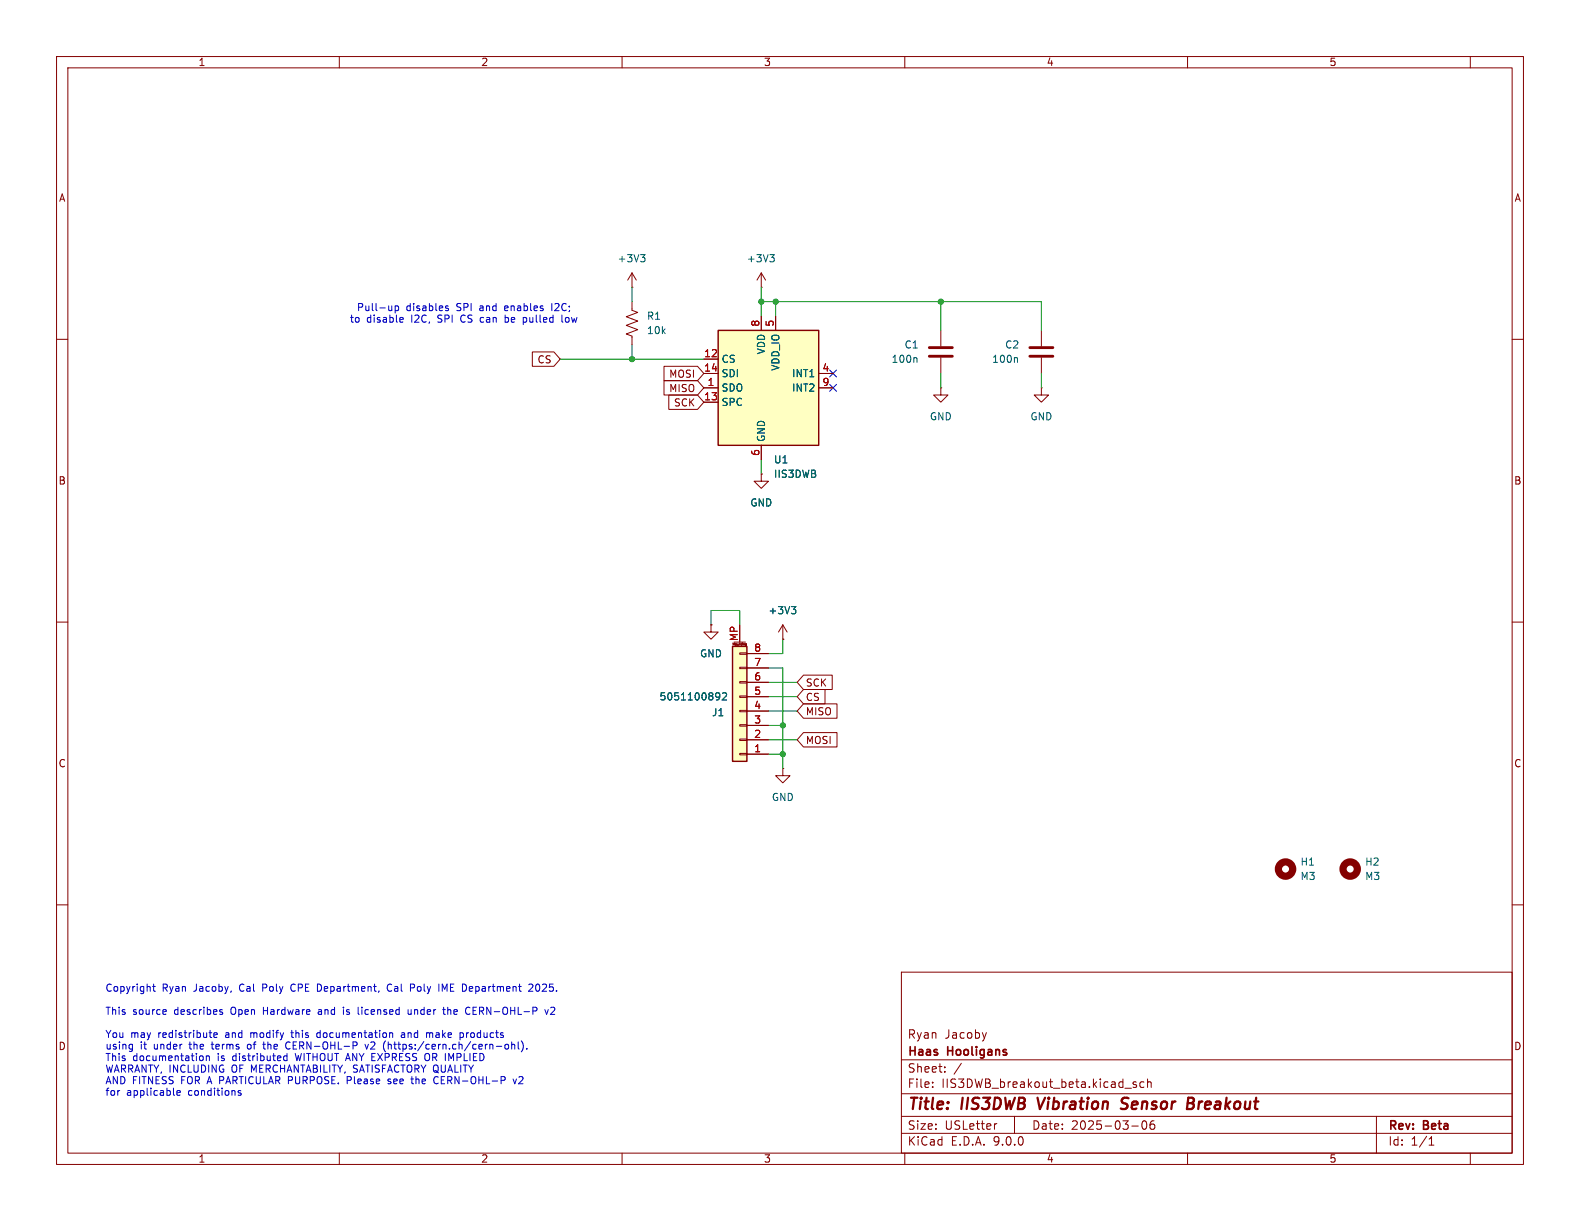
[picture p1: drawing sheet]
<svg xmlns="http://www.w3.org/2000/svg" width="279mm" height="216mm" viewBox="0 0 279 216" stroke-linecap="round" stroke-linejoin="round" font-family="sans-serif">
<g fill="none" stroke="#840000" stroke-width=".18">
<path d="M10 10h259.4v195.9h-259.4zM12 12h255.4v191.9h-255.4zM60 10v2M110 10v2M160 10v2M210 10v2M260 10v2M166.4 58.4v2.8M184.1 58.4v2.8M10 60h2M166.4 68.6v1.3h1.2l-1.2 1.2-1.3-1.2h1.3M166.4 68.6h.1"/>
<path d="M166.4 63.2v2.8M184.1 68.6v1.3h1.3l-1.3 1.2-1.2-1.2h1.2M184.1 68.6h.1M184.1 63.2v2.8M267.4 60h2M10 110h2M125.7 110.5v1.3h-1.2l1.2 1.2 1.3-1.2h-1.3M125.7 110.5h.1M138.4 113h.1M138.4 110.5l-.7 1.3M138.4 110.5l.8 1.3M138.4 110.5v2.5"/>
<path d="M267.4 110h2M138.4 135.9v1.3h1.3l-1.3 1.2-1.2-1.2h1.2M138.4 135.9h.1M10 160h2M159.4 171.9h108v32h-108zM267.4 160h2M159.4 197.4h108M159.4 193.4h108M159.4 187.4h108M164.9 192.1v.2M164.9 191.4v.1M167.1 189.4v.2"/>
<path d="M167.1 188.7v.1M170 188l-1.3 1.9M174.4 182.6l-.3 1M176.3 198.7l-.3 .1M179.4 197.4v3M198.9 192.4h1.2M200.1 199.1h1.2M200.9 191.4l-.3-.1-.2 .2v.2l.5 .2v.3h-.5M202.1 198.3l.2-.1a.81 .81 0 0 1 .6 .6 .81 .81 0 0 1-.3 .8l-.2 .1a.81 .81 0 0 1-.3-1.4zM202.3 191.4l-.4-.1-.3 .3v.4l.1 .2h.6M202.9 191.4l.2-.1 .4 .1 .1 .9M202.9 190.8v1.5"/>
<path d="M204.1 198.2a.59 .59 0 0 0-.7 .6v.6l.1 .2 .4 .1 .2-.2 .1-.5-.1-.2h-.5l-.2 .2M243.4 197.4v6.5M60 203.9v2M110 203.9v2M159.4 200.4h108M160 203.9v2M210 203.9v2M252.7 202.5h.9M252.7 201.4l.4-.4v1.5M260 203.9v2"/>
</g>
<path d="M183.5 194.1l.4 2M199.2 195.9a.85 .85 0 0 1-1 .1M199.3 194.1l-.7 .1a.46 .46 0 0 0-.2 .5 .46 .46 0 0 0 .3 .4l.5 .1M210 195.1h.7M210.1 194.1h.7a.49 .49 0 0 1 .3 .5 .49 .49 0 0 1-.4 .5M210.7 195.1l.3 .1a.58 .58 0 0 1-.3 .9h-.8" fill="none" stroke="#840000" stroke-width=".4"/>
<g fill="none" stroke="#840000" stroke-width="1.3">
<circle cx="227.3" cy="153.7" r="1.27"/>
<circle cx="238.8" cy="153.7" r="1.27"/>
</g>
<path d="M164.3 61.5h4.1M164.3 63h4.1M182.1 61.5h4.1M182.1 63h4.1" fill="none" stroke="#840000" stroke-width=".51"/>
<path d="M162 63.2l.1 .2v.7M179.7 63.2l.2 .2v.7M139.9 107.3h.8l-.4 .4M140.5 107.7l.2 .3v.3l-.2 .2" fill="none" stroke="#006464" stroke-width=".18"/>
<path d="M129.5 114.3h2.6v20.3h-2.6z" fill="#ffffc2"/>
<path d="M129.5 114.3h2.6v20.3h-2.6z" fill="none" stroke="#840000" stroke-width=".25"/>
<g fill="none" stroke="#840000" stroke-width=".18">
<path d="M111.8 50.8h.1M111.8 53.3v1.6l1 .3-2.1 .8 2.1 .8-2.1 .7 2.1 .8-2.1 .8 1.1 .3v1.6M111.8 48.3l-.8 1.2M111.8 48.3l.7 1.2M111.8 48.3v2.5M134.6 50.8h.1M134.6 48.3l-.7 1.2M134.6 48.3l.8 1.2M134.6 48.3v2.5M129.6 114.1v-.4l.1 .3 .2-.3v.4M129.8 113.5h2M130.8 118h1.3v.2h-1.3z"/>
<path d="M130.8 115.4h1.3v.3h-1.3zM130.8 110.5v3M131.1 113.7v.3M131.3 113.7h.1M131.8 114.2h.2M131.9 113.9l-.1 .2h.2M131.9 113.8h.1v.4M131.9 113.8v.1M132 114.2h.1M132.1 118.1h3.8M132.1 115.6h3.8M130.8 133.2h1.3v.3h-1.3z"/>
<path d="M130.8 130.7h1.3v.2h-1.3zM130.8 128.1h1.3v.3h-1.3zM130.8 125.6h1.3v.3h-1.3zM130.8 123.1h1.3v.2h-1.3zM130.8 120.5h1.3v.3h-1.3zM132.1 133.4h3.8M132.1 130.8h3.8M132.1 128.3h3.8M132.1 125.7h3.8M132.1 123.2h3.8M132.1 120.7h3.8"/>
</g>
<path d="M113.3 45h.8l-.5 .5M113.8 45.5l.3 .3v.3l-.3 .2M136.1 45h.8l-.4 .5M136.7 45.5l.2 .3v.3l-.2 .2M126.8 122.5l.4 .1a.84 .84 0 0 1-.3 1.2h-.2M127.3 123l-.3 .3h-.2M127.8 122.6l.4-.1 .3 .4-.8 .9h.8" fill="none" stroke="#006464" stroke-width=".18"/>
<path d="M127 58.4h17.8v20.3h-17.8z" fill="#ffffc2"/>
<path d="M127 58.4h17.8v20.3h-17.8z" fill="none" stroke="#840000" stroke-width=".25"/>
<g fill="none" stroke="#840000" stroke-width=".18">
<path d="M134.6 55.9v2.5M137.2 55.9v2.5M94.1 62.2h3.8l1.2 1.3-1.2 1.3h-3.8zM117.4 64.8h5.9l1.2 1.2-1.2 1.3h-5.9zM117.4 67.3h5.9l1.2 1.3-1.2 1.3h-5.9zM118.3 69.8h5l1.2 1.3-1.2 1.3h-5zM124.5 63.5h2.5M124.5 66h2.5M124.5 68.6h2.5M124.5 71.1h2.5M134.6 78.7v2.6M144.8 66h2.5"/>
<path d="M144.8 68.6h2.5M134.6 83.8v1.3h1.3l-1.3 1.3-1.3-1.3h1.3M134.6 83.8h.1M125.7 110.5h.1M130.8 110.5v3M132.1 118.1h3.8M132.1 115.6h3.8M138.4 113h.1M142.1 119.4h5.1v2.5h-5.1l-1.1-1.2zM132.1 133.4h3.8M132.1 130.8h3.8M132.1 128.3h3.8"/>
<path d="M132.1 125.7h3.8M132.1 123.2h3.8M132.1 120.7h3.8M142.1 129.5h5.9v2.6h-5.9l-1.1-1.3zM142.1 124.5h5.9v2.5h-5.9l-1.1-1.3zM142.1 121.9h3.8v2.6h-3.8l-1.1-1.3z"/>
</g>
<g fill="none" stroke="#009600" stroke-width=".18">
<path d="M111.8 50.8v2.5M134.6 53.3h49.5v5.1M134.6 50.8v5.1M137.2 53.3v2.6M166.4 53.3v5.1M99.1 63.5h25.4M111.8 61v2.5M166.4 66v2.6M184.1 66v2.6M134.6 81.3v2.5M125.7 110.5v-2.5h5.1v2.5M135.9 118.1h2.5v17.8"/>
<path d="M138.4 113v2.6h-2.5M135.9 120.7h5.1M135.9 133.4h2.5M135.9 130.8h5.1M135.9 128.3h2.5M135.9 125.7h5.1M135.9 123.2h5.1"/>
</g>
<path d="M146.7 68l1.2 1.2M146.7 65.4l1.2 1.2M147.9 68l-1.2 1.2M147.9 65.4l-1.2 1.2" fill="none" stroke="#000084" stroke-width=".18"/>
<g fill="none" stroke="#0000c2" stroke-width=".18">
<path d="M69.3 54.1v.8M69.3 54.8l-.4 .1M69.9 54.1h.3l.3 .2-.1 .6h-.5M69.9 54.1v1.3M70.9 56.1l.3 .1 .1 .2-.6 .2M71.2 56.9l-.3 .1M78.8 54.4l.5 .2v.2l-.2 .1h-.3M78.8 54.1h.5M89.3 56.9l.4 .1M89.3 55.7v1.3M89.7 56.1l-.4 .1M92.7 56.1l.4 .2"/>
<path d="M93.1 56.9l-.4 .1M97.6 53.7v1.2M99.4 55.7v1.1l.1 .2M100.1 56.2l-.1 .2 .1 .5M27 174.4h.5M27.2 174v1.1l.3 .2M29.2 178.5l.2 .3-.6 .1M29.3 179.3l-.1 .1M39 178.9l.3 .1 .1 .2-.2 .2h-.2M39 178.5l.3 .1M51.7 174.1l-.3 .5 .3 .6M56.4 178.5l-.1 .1"/>
<path d="M56.4 178.9l-.1 .2 .1 .3M60.7 178.1v.1M60.7 178.5v.9M63.3 179.2l.2 .2M69 174a.64 .64 0 0 0-.5 .6 .64 .64 0 0 0 .5 .7M72.2 178.5v.8l.3 .1 .2-.2M72.6 174h.5l.2 .3-.1 .3-.6 .1M72.7 178.5v.9M78.3 178.5h.5M78.5 179.3l.3 .1M78.6 174.9l-.4-.9v1.3M79.2 178.1v1.3"/>
<path d="M79.4 178.5l-.2 .1M82.9 178.1l.2 .1M83.1 179.2l-.2 .2M93.5 174.1l.5-.1 .2 .4-.8 .9h.8M94.8 174.1l-.1 .4 .1 .7M96.4 178.5l.3 .9 .3-.9M97.9 178.1l-.5 .1M98 178.6l-.7 .8h.8M23.4 184.7v1l-.2 .2M23.4 185.4l-.3 .1M31.3 193.3l.6-.2-.1-.2-.3-.1-.2 .2v.6h.5M35.5 186.7l.3 .1 .1 .1v.5l-.4 .1"/>
<path d="M36.5 186.8l.2-.1 .3 .1v.7M36.5 186.7v.8M37 182.6h.4M37.3 183.5h.1M37.8 183l.6-.1v-.2l-.4-.1-.2 .2 .1 .6h.5M42.6 192.9l-.3-.1-.2 .2 .1 .2 .4 .1v.3h-.5M43.9 184.7l-.2 .2 .2 .5M46.6 184.2v1.1l.3 .2M50.8 186.8l-.4-.1-.3 .2 .2 .6h.5M50.8 186.3v1.2M51.1 184.2a.64 .64 0 0 0-.6 .7 .64 .64 0 0 0 .6 .6M51.4 182.6h.5"/>
<path d="M51.6 182.2l.1 1.2M56.5 182.6l-.4 .1-.1 .2 .1 .4 .4 .2M61.4 190.4v1.2M61.4 191h.5M63.1 184.4v.4M64.5 184.7l.3 .8 .3-.8M68.7 184.2v1.3M68.8 184.7l-.1 .1M69 182.7h.4v.8M69.1 190.8h-.3l-.2 .2 .5 .4M69.1 191.5l-.1 .1h-.4M71 182.7h.5"/>
<path d="M71.6 182.9l-.5 .1-.1 .2 .1 .3 .5-.1M72.6 190.8h.5M73 191.6h.1M75.4 187.5h.3M75.5 182.7l.3-.1 .2 .2M76 182.8v.7M76.2 182.6l-.2 .2M77.5 191.5l-.3 .1h-.3M81.5 182.6l.3 .1 .2 .2-.1 .4-.4 .2M89.4 184.7l-.1 .6 .2 .2 .3-.1 .1-.1-.1-.6M90.5 184.8l.2-.1h.3v.8M90.5 184.2v1.3"/>
<path d="M90.7 190.8l.3 .8 .3-.8M91.6 184.2v1.1l.2 .2M91.9 190.4l-.1 .1M92.2 184.1a1.46 1.46 0 0 1 0 1.9M92.4 190.9l-.7 .7h.8M93.1 185.4v.1"/>
</g>
<path d="M139.9 107.3h.8l-.4 .4M140.5 107.7l.2 .3v.3l-.2 .2M126.8 122.5l.4 .1a.84 .84 0 0 1-.3 1.2h-.2M127.3 123l-.3 .3h-.2M127.8 122.6l.4-.1 .3 .4-.8 .9h.8" fill="none" stroke="#006464" stroke-width=".18"/>
<g fill="#009600" stroke="#009600" stroke-width=".18">
<circle cx="111.8" cy="63.5" r=".46"/>
<circle cx="134.6" cy="53.3" r=".46"/>
<circle cx="137.2" cy="53.3" r=".46"/>
<circle cx="138.4" cy="128.3" r=".46"/>
<circle cx="166.4" cy="53.3" r=".46"/>
<circle cx="138.4" cy="133.4" r=".46"/>
</g>
<g font-size="2.8" fill="#840000">
<text x="160.4" y="196.8">Title:</text>
<text x="170.1" y="196.8">IIS3DWB</text>
<text x="184.4" y="196.8">Vibration</text>
<text x="199.9" y="196.8">Sensor</text>
<text x="212.4" y="196.8">Breakout</text>
</g>
<g font-size="2.1" fill="#840000">
<text x="160.4" y="183.9">Ryan</text>
<text x="167.1" y="183.9">Jacoby</text>
<text x="160.4" y="189.9">Sheet:</text>
<text x="160.4" y="187.1">Haas</text>
<text x="167.6" y="187.1">Hooligans</text>
<text x="160.4" y="192.6">File:</text>
<text x="166.5" y="192.6">IIS3DWB_breakout_beta.kicad_sch</text>
<text x="160.4" y="202.8">KiCad</text>
<text x="160.4" y="200">Size:</text>
<text x="167.1" y="200">USLetter</text>
<text x="168.1" y="202.8">E.D.A.</text>
<text x="175.7" y="202.8">9.0.0</text>
<text x="182.4" y="200">Date:</text>
<text x="189.4" y="200">2025-03-06</text>
<text x="245.4" y="200.2">Rev:</text>
<text x="245.4" y="202.8">Id:</text>
<text x="249.5" y="202.8">1/1</text>
<text x="251.8" y="200.2">Beta</text>
</g>
<g font-size="1.8" fill="#840000">
<text x="35" y="11.9">1</text>
<text x="85" y="11.9">2</text>
<text x="135" y="11.9">3</text>
<text x="185" y="11.9">4</text>
<text x="235" y="11.9">5</text>
<text x="10.3" y="35.9">A</text>
<text x="267.7" y="35.9">A</text>
<text x="94.9" y="64.5">CS</text>
<text x="118.2" y="67">MOSI</text>
<text x="118.2" y="69.5">MISO</text>
<text x="119.1" y="72.1">SCK</text>
<text x="10.3" y="85.9">B</text>
<text x="267.7" y="85.9">B</text>
<text x="142.4" y="121.6">SCK</text>
<text x="142.4" y="124.1">CS</text>
<text x="142.4" y="131.8">MOSI</text>
<text x="142.4" y="126.7">MISO</text>
<text x="10.3" y="135.9">C</text>
<text x="267.7" y="135.9">C</text>
<text x="10.3" y="185.9">D</text>
<text x="267.7" y="185.9">D</text>
<text x="35" y="205.8">1</text>
<text x="85" y="205.8">2</text>
<text x="135" y="205.8">3</text>
<text x="185" y="205.8">4</text>
<text x="235" y="205.8">5</text>
</g>
<g font-size="1.8" fill="#006464">
<text x="109.1" y="46.6">+3V3</text>
<text x="132" y="46.6">+3V3</text>
<text x="114.3" y="56.7">R1</text>
<text x="114.3" y="59.3">10k</text>
<text x="127.5" y="64.4">CS</text>
<text x="135.5" y="62.8" transform="rotate(-90 135.5 62.8)">VDD</text>
<text x="138" y="65.7" transform="rotate(-90 138 65.7)">VDD_IO</text>
<text x="157.6" y="64.4">100n</text>
<text x="159.9" y="61.8">C1</text>
<text x="175.3" y="64.4">100n</text>
<text x="177.6" y="61.8">C2</text>
<text x="127.5" y="66.9">SDI</text>
<text x="127.5" y="69.4">SDO</text>
<text x="127.5" y="72">SPC</text>
<text x="140" y="66.9">INT1</text>
<text x="140" y="69.4">INT2</text>
<text x="164.3" y="74.5">GND</text>
<text x="182.1" y="74.5">GND</text>
<text x="135.5" y="78.2" transform="rotate(-90 135.5 78.2)">GND</text>
<text x="136.8" y="82.1">U1</text>
<text x="132.6" y="89.8">GND</text>
<text x="136.8" y="84.7">IIS3DWB</text>
<text x="135.8" y="108.8">+3V3</text>
<text x="123.7" y="116.4">GND</text>
<text x="116.5" y="124.1">5051100892</text>
<text x="125.8" y="126.8">J1</text>
<text x="136.4" y="141.8">GND</text>
<text x="229.9" y="155.8">M3</text>
<text x="229.9" y="153.3">H1</text>
<text x="241.3" y="155.8">M3</text>
<text x="241.3" y="153.3">H2</text>
</g>
<g font-size="1.8" fill="#0000c2">
<text x="61.8" y="57.3">to</text>
<text x="63" y="55.2">Pull-up</text>
<text x="64.8" y="57.3">disable</text>
<text x="71.8" y="55.2">disables</text>
<text x="72.8" y="57.3">I2C,</text>
<text x="77.7" y="57.3">SPI</text>
<text x="80.8" y="55.2">SPI</text>
<text x="81.9" y="57.3">CS can</text>
<text x="85.1" y="55.2">and</text>
<text x="89.7" y="55.2">enables</text>
<text x="90.1" y="57.3">be</text>
<text x="93.6" y="57.3">pulled</text>
<text x="98.2" y="55.2">I2C;</text>
<text x="100.6" y="57.3">low</text>
<text x="18.5" y="175.6">Copyright</text>
<text x="18.5" y="179.7">This</text>
<text x="23.5" y="179.7">source</text>
<text x="28.7" y="175.6">Ryan</text>
<text x="30.9" y="179.7">describes</text>
<text x="34.4" y="175.6">Jacoby,</text>
<text x="41.1" y="179.7">Open</text>
<text x="42.6" y="175.6">Cal</text>
<text x="46.9" y="175.6">Poly</text>
<text x="47" y="179.7">Hardware</text>
<text x="52.1" y="175.6">CPE Department,</text>
<text x="56.9" y="179.7">and</text>
<text x="61.5" y="179.7">is</text>
<text x="64.4" y="179.7">licensed</text>
<text x="69.6" y="175.6">Cal</text>
<text x="73.4" y="179.7">under</text>
<text x="73.8" y="175.6">Poly</text>
<text x="79" y="175.6">IME Department</text>
<text x="79.9" y="179.7">the</text>
<text x="84" y="179.7">CERN-OHL-P</text>
<text x="95.4" y="175.6">2025.</text>
<text x="98.3" y="179.7">v2</text>
<text x="18.5" y="183.7">You</text>
<text x="18.5" y="185.8">using</text>
<text x="23.1" y="183.7">may</text>
<text x="24.8" y="185.8">it</text>
<text x="27.3" y="185.8">under</text>
<text x="28.1" y="183.7">redistribute</text>
<text x="33.8" y="185.8">the</text>
<text x="37.9" y="185.8">terms</text>
<text x="40.1" y="183.7">and</text>
<text x="44.4" y="185.8">of</text>
<text x="44.8" y="183.7">modify</text>
<text x="47.5" y="185.8">the</text>
<text x="51.6" y="185.8">CERN-OHL-P</text>
<text x="52.2" y="183.7">this</text>
<text x="56.9" y="183.7">documentation</text>
<text x="65.9" y="185.8">v2</text>
<text x="69.2" y="185.8">(https:/cern.ch/cern-ohl).</text>
<text x="72" y="183.7">and</text>
<text x="76.7" y="183.7">make</text>
<text x="82.8" y="183.7">products</text>
<text x="18.5" y="187.8">This</text>
<text x="18.5" y="189.9">WARRANTY, INCLUDING</text>
<text x="18.5" y="191.9">AND FITNESS</text>
<text x="23.5" y="187.8">documentation</text>
<text x="32.1" y="191.9">FOR A PARTICULAR PURPOSE.</text>
<text x="38.6" y="187.8">is</text>
<text x="41.1" y="189.9">OF MERCHANTABILITY, SATISFACTORY QUALITY</text>
<text x="41.4" y="187.8">distributed</text>
<text x="52.7" y="187.8">WITHOUT ANY EXPRESS</text>
<text x="62.2" y="191.9">Please</text>
<text x="69.7" y="191.9">see</text>
<text x="74.1" y="191.9">the</text>
<text x="76.2" y="187.8">OR IMPLIED</text>
<text x="78.2" y="191.9">CERN-OHL-P</text>
<text x="92.5" y="191.9">v2</text>
<text x="18.5" y="194">for</text>
<text x="22.4" y="194">applicable</text>
<text x="33.4" y="194">conditions</text>
</g>
<g font-size="1.8" fill="#a90000">
<text x="134.4" y="57.9" transform="rotate(-90 134.4 57.9)">8</text>
<text x="136.9" y="57.9" transform="rotate(-90 136.9 57.9)">5</text>
<text x="124.4" y="63.2">12</text>
<text x="124.4" y="65.8">14</text>
<text x="145.3" y="65.8">4</text>
<text x="124.4" y="70.9">13</text>
<text x="125" y="68.3">1</text>
<text x="145.3" y="68.3">9</text>
<text x="134.4" y="80.7" transform="rotate(-90 134.4 80.7)">6</text>
<text x="130.6" y="113.5" transform="rotate(-90 130.6 113.5)">MP</text>
<text x="133.3" y="117.9">7</text>
<text x="133.3" y="115.3">8</text>
<text x="133.3" y="125.5">4</text>
<text x="133.3" y="122.9">5</text>
<text x="133.3" y="120.4">6</text>
<text x="133.3" y="130.6">2</text>
<text x="133.3" y="128">3</text>
<text x="133.3" y="133.1">1</text>
</g>
<text font-size=".5" fill="#840000" x="129.3" y="114.3">Mounting</text>
</svg>
